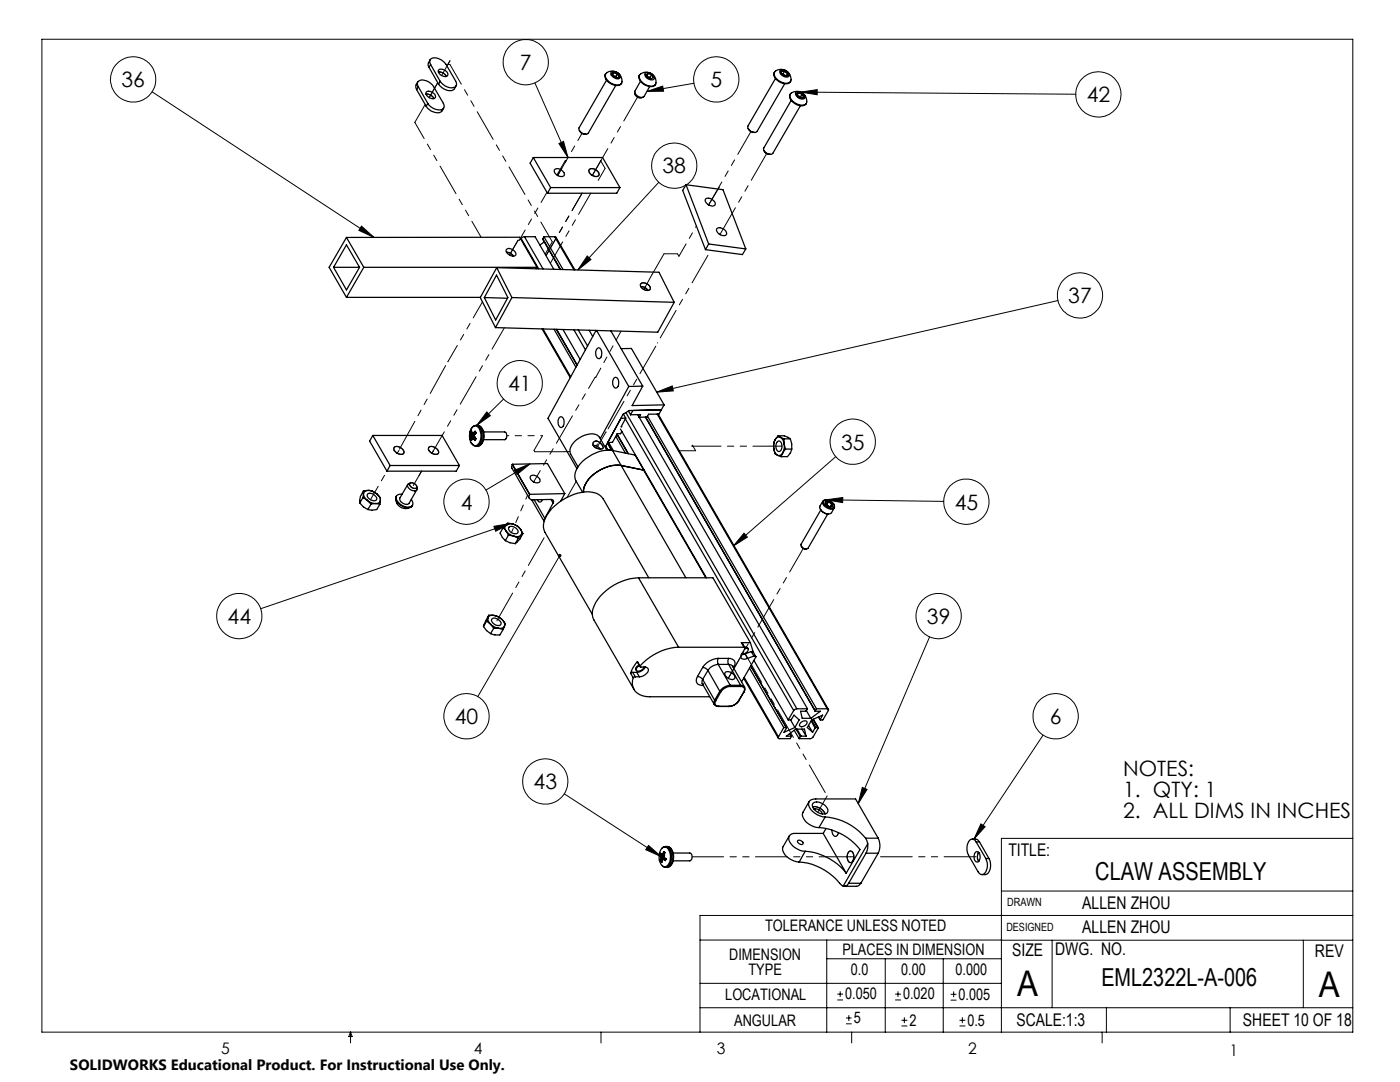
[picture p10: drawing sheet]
<svg xmlns="http://www.w3.org/2000/svg" width="279mm" height="216mm" viewBox="0 0 279 216" stroke-linecap="round" stroke-linejoin="round" font-family="sans-serif">
<g fill="none" stroke="#000" stroke-width=".2">
<path d="M8.4 7.8h261.6v198.2h-261.6zM30.3 18.3l44.3 29.1M106.8 16.5l6.5 14.9M129.1 18.2l3.2-1 .1 1zM138.5 16.6l-9.4 1.6M159.8 18.4l3.3-.5v1zM159.8 18.4l54.9 .4M111.5 28.6l1-.4 .8 3.2zM131.5 36.4l-16.2 17.5M72.1 45.1l2.5 2.3-3-1.4zM117.2 51.1l.7 .7-2.6 2.1zM211.1 60l-80 18.2"/>
<path d="M100.5 79.6l-5.4 5.3M131.1 78.2l3.1-1.2 .2 1zM97.2 82.2l.7 .7-2.8 2zM102.7 93.8l3.1-1.2-2.6 2.1zM105.8 92.6l-8.8 5.2M164.9 99.7l3.3-.4v1zM164.9 99.7l23.4 .3M166.8 91.1l-20.5 17.9M98.6 105l3.2-.5-2.9 1.5zM101.8 104.5l-49.8 17M111.7 110.8l-16.3 28.2M148.5 106.4l.7 .8-2.9 1.8z"/>
<path d="M185.5 127.1l-14.2 33.3M112.6 158.4l19.3 12.5M172.1 157.1l.9 .4-1.7 2.9zM208.2 146.7l-13.8 20.7M129.4 168.7l2.5 2.2-3-1.4zM195.8 164.4l.8 .6-2.2 2.4zM199.8 177.8h70.2M270 167.3h-70.2v38.7M139.7 187.6h60.2M139.7 196.2h60.1M165 187.6v18.4M165 191.3h34.8"/>
<path d="M167.1 199.5h1.1M167.1 198.4h1.1M167.7 197.8v1.1M176.7 191.3v14.7M178.6 199.5h1.2M178.6 198.4h1.2M179.2 197.8v1.1M188.2 191.3v14.7M189.7 199.6h1.2M189.7 198.4h1.2M190.3 197.8v1.2M199.8 187.6h70.2"/>
<path d="M210 187.6v13.5M260.1 187.6v13.5M270 182.7h-130.3v23.3M70 206v2.1M70 206l.3 .8h-.7zM119.9 206v2.1M139.7 201.1h130.3M168.8 204.3h1.2M168.8 203.1h1.2M169.4 202.6v1.1M170 206v2.1M179.9 204.7h1.2"/>
<path d="M179.9 203.6h1.2M180.5 203v1.2M191.5 204.7h1.2M191.5 203.6h1.2M192.1 203v1.2M220 206v2.1M220.8 201.1v4.9M245.5 201.1v4.9"/>
<circle cx="26.6" cy="15.8" r="4.5"/>
<circle cx="104.9" cy="12.4" r="4.5"/>
<circle cx="142.9" cy="15.8" r="4.5"/>
<circle cx="219.2" cy="18.8" r="4.5"/>
<circle cx="134.6" cy="33.1" r="4.5"/>
<circle cx="215.5" cy="59" r="4.5"/>
<circle cx="103.7" cy="76.5" r="4.5"/>
<circle cx="170.2" cy="88.1" r="4.5"/>
<circle cx="93.1" cy="100.1" r="4.5"/>
<circle cx="192.9" cy="100.1" r="4.5"/>
<circle cx="47.8" cy="122.9" r="4.5"/>
<circle cx="187.3" cy="122.9" r="4.5"/>
<circle cx="93.1" cy="142.9" r="4.5"/>
<circle cx="108.8" cy="155.9" r="4.5"/>
<circle cx="210.7" cy="142.9" r="4.5"/>
</g>
<path d="M129.4 168.7l2.5 2.2-3-1.4zM98.6 105l3.2-.5-2.9 1.5zM97.2 82.2l.7 .7-2.8 2zM102.7 93.8l3.1-1.2-2.6 2.1zM72.1 45.1l2.5 2.3-3-1.4zM148.5 106.4l.7 .8-2.9 1.8zM111.5 28.6l1-.4 .8 3.2zM117.2 51.1l.7 .7-2.6 2.1zM129.1 18.2l3.2-1 .1 1zM111.5 110.6a.34 .34 0 0 0 0 .5 .34 .34 0 0 0 .5 0 .34 .34 0 0 0-.1-.5l-.2 .2 .2-.2zM131.1 78.2l3.1-1.2 .2 1zM159.8 18.4l3.3-.5v1zM164.9 99.7l3.3-.4v1zM172.1 157.1l.9 .4-1.7 2.9zM195.8 164.4l.8 .6-2.2 2.4z" fill="#000"/>
<g fill="none" stroke="#000" stroke-width=".25">
<path d="M83.1 17.9l2 3.3M83.4 16.4a1.21 1.21 0 0 0-.3 1.5M83.5 17.3a.88 .88 0 0 1 0-1.2 .88 .88 0 0 1 1.2-.1 2.76 2.76 0 0 1 1.8 1.3l2 3.3a.9 .9 0 0 1-.1 1.1 .9 .9 0 0 1-1.1 .2l-.5-.1a2.72 2.72 0 0 1-1.4-1.2M83.5 17.3l1.9 3.3M83.5 17.3l-.4 .6M85 18.8a1.49 1.49 0 0 1 1.6 .9M85.1 18.4a1.24 1.24 0 0 1 1.8 1.1 1.2 1.2 0 0 1-1.8-1.1zM85.6 13.4l1.9 3.4M85.8 11.9a1.21 1.21 0 0 0-.2 1.5M85.9 12.9a.81 .81 0 0 1-.1-1 .81 .81 0 0 1 .9-.4l1.3 .4 .8 .6 2.1 3.7a.83 .83 0 0 1 .1 .9 .83 .83 0 0 1-.8 .4 2.97 2.97 0 0 1-2.4-1.3M85.9 12.9l1.9 3.3M85.9 12.9l-.3 .5"/>
<path d="M87.5 14.4h.5a1.37 1.37 0 0 1 1 .9M87.5 16.8a2.58 2.58 0 0 0 3 1.1l.5-.8M87.5 14a1.34 1.34 0 0 1 1.9 .9 .92 .92 0 0 1-1.5 0 .77 .77 0 0 1-.4-.9zM87.8 16.2l-.3 .6M120.9 14.7a1.71 1.71 0 0 0 1.4 2.2 1.25 1.25 0 0 0 1.8-.3M121 16l-5.4 9.5a1.21 1.21 0 0 0 1.3 1.3M121.1 14.5a1.96 1.96 0 0 1 2.2 0 1.96 1.96 0 0 1 .8 2.1 2.01 2.01 0 0 1-2.9-.6 .93 .93 0 0 1-.1-1.5zM122.1 14.3a1.33 1.33 0 0 1 1.7 1.2 1.03 1.03 0 0 1-1.6-.3l-.3-.5zM122.2 14.7a1.08 1.08 0 0 0 1 .8M122.2 14.7l.1 .4M122.6 14.4l.6 .3M122.6 14.4l-.3 .1-.1 .2"/>
<path d="M122.6 14.4l-.4 .3M122.6 14.4l-.4 .6 .7 .3M122.9 17.1l-5.5 9.5-.5 .2M122.9 15.3l.1 .2M123.2 14.7l.3 .5M123.2 14.7l-.3 .6M123.5 15.2l-.1 .3h-.2M123.5 15.2l-.3 .3M126.7 18.4a1.09 1.09 0 0 0 1.6 1M127.6 15a1.71 1.71 0 0 0 1.5 2.1 1.26 1.26 0 0 0 1.7-.3M127.8 16.2l-1.1 2a1.22 1.22 0 0 0 1.9 1l1-1.9M127.8 14.7a1.94 1.94 0 0 1 2.3 0 1.94 1.94 0 0 1 .7 2.1 2.18 2.18 0 0 1-3.1-.9 .83 .83 0 0 1 .1-1.2z"/>
<path d="M128.8 14.6a1.22 1.22 0 0 1 1.7 1.2 1.33 1.33 0 0 1-1.8-1zM129.1 15.2l.6 .3M129.3 14.7l-.4 .2 .4 .6 .7 .2 .4-.2-.4-.6M129.3 14.7l.7 .2M129.3 14.7l-.3 .4M129.7 15.5l.2 .2M130 14.9l-.3 .6M154.6 14.4a1.21 1.21 0 0 0 .6 1.7l.8 .4a1.28 1.28 0 0 0 1.8-.3M154.8 15.7l-5.5 9.5v.5M154.8 14.1a1.97 1.97 0 0 1 2.2 .1 1.97 1.97 0 0 1 .8 2 1.81 1.81 0 0 1-2.5-.2 1.15 1.15 0 0 1-.5-1.9zM155.7 14.1a1.22 1.22 0 0 1 1.7 1.1 1.22 1.22 0 0 1-1.7-1.1zM155.9 14.6a1.08 1.08 0 0 0 1.3 .5"/>
<path d="M156 14.2h.6M156 14.2l-.1 .2v.2M156 14.2l-.1 .4M156 14.7h.3M156.3 14.7l.5 .5M156.6 14.2l.6 .4M156.6 16.7l-5.5 9.5a1.17 1.17 0 0 1-1.8-.5M156.6 14.2l-.3 .5M157.2 15.1l-.4 .1M157.2 14.6v.5M157.2 14.6l-.3 .6M157.7 18.8v.1a1.62 1.62 0 0 0 1 1.8l.4 .3a1.32 1.32 0 0 0 1.8-.4"/>
<path d="M157.9 18.6a1.97 1.97 0 0 1 2.2 0 1.97 1.97 0 0 1 .8 2 2.2 2.2 0 0 1-3.1-.9 .8 .8 0 0 1 .1-1.1zM158.9 18.4a1.35 1.35 0 0 1 1.8 1.1 1.18 1.18 0 0 1-1.3 .1 1.18 1.18 0 0 1-.6-1.1zM159 18.7a.98 .98 0 0 0 1 .9M159 18.7l.1 .4M159.1 19l.7 .3M159.4 18.5l.7 .3M159.4 18.5l-.4 .2M159.4 18.5l-.3 .5M159.8 19.3l.1 .2M160.1 18.8l.3 .5M160.1 18.8l-.3 .5M160.4 19.3l-.1 .2-.3 .1"/>
<path d="M160.4 19.3l-.4 .3M85.1 21.2a2.58 2.58 0 0 0 2.9 1.1l.5-.7M85.4 20.6l-.3 .6M106.4 31.4l-.6 1.2 3.5 6M106.4 31.4l3.5 6M106.4 31.4h13.9l3.4 6M109.9 37.4l-.6 1.2M109.9 37.4h13.8M110.7 33.9a1.33 1.33 0 0 1 1.9 1 1.24 1.24 0 0 1-1.3 .1 1.24 1.24 0 0 1-.6-1.1zM111.2 35l.2 .1M115.6 26l.5 .6 .8 .2M117.6 33.9a1.33 1.33 0 0 1 2 1 1.24 1.24 0 0 1-1.4 .1 1.24 1.24 0 0 1-.6-1.1z"/>
<path d="M118.1 35h.2M123.7 37.4l-.6 1.2h-13.8M136.9 36.9l7.4 1 4.5 11.8M136.9 36.9l4.5 11.8M136.9 36.9l-.7 1.1 4.6 11.8M140.9 39.6a1.51 1.51 0 0 1 1.9 1.1 .94 .94 0 0 1-1.6 0 .76 .76 0 0 1-.3-1.1zM149.3 25.7l.6 .6 .7 .1M152.5 30.1l.5 .6 .8 .1M157.9 20l-5.5 9.5a1.2 1.2 0 0 0 1.8 1.1l5.5-9.5M66.6 53.3h5.2M66.6 53.3l2.5 4.6 2.7-4.6M66.6 53.3l2.5-4.4 2.7 4.4"/>
<path d="M69.1 47.4l34.6-.1 3.5 6M69.1 47.4l3.5 5.9M69.1 47.4l-3.4 5.9 3.4 6M69.1 59.3h26.8M72.6 53.3h34.6M72.6 53.3l-3.5 6M96.7 59.4l4.6 .1M99.1 54.9l2.3 4.5-2.5 4.5-2.2-4.5zM99.1 53.4l32.4 .9 3 6M99.1 53.4l3.1 6M99.1 53.4l-3.3 6 3.1 6M101.1 50.3l.9 .3 .4 .5"/>
<path d="M101.1 49.7a1.29 1.29 0 0 1 1.8 1.2 1.17 1.17 0 0 1-1.8-.5l-.1-.2zM102.2 59.4l32.3 .9M102.2 59.4l-3.3 6M104 47.6l-.1 .1M104 47.6l3.5 6M104.7 47.2l-.7 .4M104.7 47.2h2.1l3.7 6.5M104.7 47.2l3.7 6.5M107.2 53.3l-.2 .3M108.3 47.7l3.5 6.1M108.3 47.7l3.6 6.1M108.5 47.2h2.2"/>
<path d="M108.5 47.2l3.9 6.6M108.5 47.2l-.2 .5M108.6 48.3l-.8 .6M110.7 47.2l.2 .1 3.8 6.5M110.7 47.2l3.8 6.6M127.8 56.7a1.3 1.3 0 0 1 2 .9 1.2 1.2 0 0 1-1.3 .2 1.2 1.2 0 0 1-.7-1.1zM127.9 57.2h.2a1.58 1.58 0 0 1 1.2 .8M141.3 40.9h.2M141.4 48.7l-.6 1.1M141.4 48.7l7.4 1M143.2 45.5a1.44 1.44 0 0 1 1.8 1.2 .99 .99 0 0 1-1.5 0 .78 .78 0 0 1-.3-1.2zM143.6 46.7l.2 .1"/>
<path d="M148.8 49.7l-.6 1.1-7.4-1M108.2 65.7l5.6 9.7M108.4 65.7l5.5 9.5M110.6 65.7l4.3 7.6M111 65.7l4.1 7.1M111.1 65.7l4.1 7.1M112.4 65.8l3.4 5.9M114.5 65.8l2.3 4M115.4 65.8l1.9 3.2M117.6 65.9l.7 1.2M118.9 65.9v.1M119 65.9l-9.6 17.6 5.7 10"/>
<path d="M119.1 65.9l6.4 11.2M119.1 69.6l.2-.1a.83 .83 0 0 1 .8 1.1 .75 .75 0 0 1-.7 .9 1.41 1.41 0 0 1-.3-1.9zM121.9 66l6.4 11M122.5 75.5a.43 .43 0 0 1 .8 0 1.19 1.19 0 0 1-.5 1.9 1.44 1.44 0 0 1-.3-1.9zM124 69.6l2-.1 6.5 11.3M125.5 77.1l-5.7 10.4M128.3 77l-2.8 .1M128.3 77l-2.1 3.9 6.3-.1M134.5 60.3l-3.2 6-32.4-.9M72.4 99.3l.9 .5M72.4 99.3l-.6 1.1M72.5 98.5a1.71 1.71 0 0 0 .8 1.3"/>
<path d="M72.5 98.5l-.1 .8M72.5 98a3.4 3.4 0 0 0-.7 2.4M72.5 98v.5M73.3 99.8l1.1 .6 .6 .1M73.3 99.8l.7 .8M73.3 98.6a1.33 1.33 0 0 1 1.9 1 .9 .9 0 0 1-1.5 0 .75 .75 0 0 1-.4-1zM73.5 97.9a.82 .82 0 0 0-1 .6M73.5 97.9l.8 .1 .9 .5M73.5 97.9l-1 .1M74.4 86.9l3.5 6M74.4 86.9h13.8l3.5 6M74.4 86.9l-.6 1.1 3.4 6"/>
<path d="M75.2 98.5a1.66 1.66 0 0 1 .7 1.3M75.2 98.5l.7 .8v.5M75.9 99.8a.82 .82 0 0 1-.9 .7M75.9 99.8l-.1 .8M77.9 92.9h13.8M77.9 92.9l-.7 1.1M78.7 89.2a1.36 1.36 0 0 1 1.9 1.3 1.32 1.32 0 0 1-2-1.1zM79 99.3a1.97 1.97 0 0 0 1 1.9 1.97 1.97 0 0 0 2.1-.1M79.1 99a1.26 1.26 0 0 0 .6 1.6l.5 .3a1.54 1.54 0 0 0 2.1-.1M79.2 90.4l.2 .1M80.3 98.6a.9 .9 0 0 0-1.2 .4 .9 .9 0 0 0 .4 1.2 2.01 2.01 0 0 0 2.8 .6 1.19 1.19 0 0 0-.2-1.1M81.4 96.7l-1.6 2.7a1.24 1.24 0 0 0 1.8 1l1.6-2.7"/>
<path d="M81.7 96.5a.94 .94 0 0 1 1.4 .8 .95 .95 0 0 1-1.4-.8zM81.9 96.4l-.5 .2a1.22 1.22 0 0 0 1.8 1.2v-.7M85.6 89.2a1.36 1.36 0 0 1 1.9 1.3 1.32 1.32 0 0 1-2-1.1zM86.1 90.4l.2 .1M91.7 92.9l-.6 1.1h-13.9M93.9 86.3l.2-.3 .1 .4M93.9 86.3l.1 .4M93.9 86.3l.3 .1M94 88.3l.7 .7h.3M94 86.7h.1M94 86.7l.1 .2M94 87.2l-.1 .4"/>
<path d="M94 87.2h.1M94 87.2h.7M94.1 86.9v.1M94.1 87l-.1 .2M94.1 87h.5M94.1 86.9h.5M94.2 85.3a.87 .87 0 0 1 .9-.3 .87 .87 0 0 1 .6 .8 2.51 2.51 0 0 1-.6 3.1 1.53 1.53 0 0 1-1.4-1.8 2.79 2.79 0 0 1 .5-1.8zM94.2 87.5l-.1 .4-.2-.3M94.2 86.4l.1 .1M94.2 86.4h.1M94.3 87.5l-.4 .1M94.3 87.5h-.1"/>
<path d="M94.3 87.5h.1M94.3 87.5l.2 .1M94.3 86.5h.1M94.3 86.5h.6M94.5 87.6h.1M94.5 86.4v-.1a.25 .25 0 0 1 .5-.1 .24 .24 0 0 1-.2 .4l-.2 .4M94.5 86.4l-.1 .1M94.5 86.4h.1M94.5 86.4h.5h-.5M94.6 87l.1 .2M94.7 87.2a.37 .37 0 0 1 .3 .3 .37 .37 0 0 1-.2 .4l-.3-.3M94.7 87.2h.1"/>
<path d="M94.8 86.7h-.8M94.8 87.4l-.5 .1M94.9 87.5l-.4 .1M95 84.9a1.47 1.47 0 0 0-1.2 1.5M95 84.9a1.42 1.42 0 0 1 1.2 1.5 2.09 2.09 0 0 1-1.2 2.6M95 84.9h.3M95 89h.3M95.3 84.9a1.87 1.87 0 0 1 1.3 2.2v.5a1.55 1.55 0 0 1-1.3 1.4M95.3 84.9a1.42 1.42 0 0 1 1.1 1.5 2.09 2.09 0 0 1-1.1 2.6M96.5 86.2h4.2a.92 .92 0 0 1 0 1.5h-4.2M102.2 92.7l-.1 .4 .1 .3 3.4 6M102.2 92.7l3.5 6"/>
<path d="M102.3 92.6l-.1 .1M102.3 92.6l3.4 6M102.3 92.6l7-.1 3.4 6M105.7 98.7a.66 .66 0 0 0 0 .7 .66 .66 0 0 0 .7 .3h3.5a.45 .45 0 0 1 .5 .1 .45 .45 0 0 1 0 .6M105.7 98.6v.1M106 94.9a1.36 1.36 0 0 1 1.8 1.1 1.17 1.17 0 0 1-1.3 .2 1.17 1.17 0 0 1-.6-1.2zM106.1 99.7l2.5 4.3M106.4 96.1l.2 .1M106.6 99.7l2.1 3.7M108.2 99.7a.47 .47 0 0 1-.3 .4 .47 .47 0 0 1-.5-.1l-.2-.3M110 99.7l.4 .7M111.6 83.3a.43 .43 0 0 1 .8 .1 1.19 1.19 0 0 1-.5 1.9 1.44 1.44 0 0 1-.3-2z"/>
<path d="M112.7 98.5l-7 .1M112.7 98.5l-.8 1.5M116.3 98.2l-1.4-2.2a3.4 3.4 0 0 1 1.4-4 7.8 7.8 0 0 1 5.9-2.1l4.6 .9 14.1 24.5M118.4 88.9h.1a1.53 1.53 0 0 1 1.3 .7M118.4 88.2a1.13 1.13 0 0 1 1.7 .6 .48 .48 0 0 1 .3 .6 .48 .48 0 0 1-.7 .2h-.1a1.03 1.03 0 0 1-1.2-1.4zM121.1 89.8l-1.5-2.6a2.34 2.34 0 0 0-2.9-.4 4.2 4.2 0 0 0-3 3.1l.2 .7 1.5 2.6M121.2 88.4l.8 1.4 .1-.1M121.3 88.3l15.6 27M121.5 88.3l.9 1.6M122.9 87.1l1.9 3.3M123.1 86.7l2.2 3.8M123.2 86.6l2.2 3.9"/>
<path d="M123.8 85.6l17.2 29.7M124.1 86.1l-.2 .4h-.7l-1 1.8h-.9M124.4 82.6l.5 .8M124.8 83.6l33.6 58.2M124.9 83.4l-1 .1-2.6 4.8M124.9 83.4l-.9 1.8h.1M124.9 82.3l34.1 59.1M125.4 82l.4 .8M125.8 82.8l2-.1-.2 .6M127.2 82.7l.4 .6M127.6 83.3l33.5 58.1M128.4 93.8l-4.4-.9a7.5 7.5 0 0 0-7.4 4.3l-.1 1"/>
<path d="M128.8 83.2l33.9 58.7M128.9 83.2l33.8 58.7M129.2 83l33.7 58.4M131.2 82.6l33.9 58.8M131.3 82.6l34 58.9M132 81.8l-6.4 .1-1.2 .8-3.5 6.4 .4 .7h.8M132 81.8l-5.7 .1-.5 .9M132 81.8l-.5 .8-2.1 .1-.2 .5-1.6 .1M132.5 80.8l-.5 1M154.4 89.5a1.85 1.85 0 0 0 .8 1.3M154.4 89.5l.3 1.1 .5 .2M154.7 87.7a2.72 2.72 0 0 0-.3 1.8"/>
<path d="M154.7 87.7a2.51 2.51 0 0 0-.3 1.8M155.2 90.8l.7 .3M155.2 88.1l.2-.1a1.22 1.22 0 0 1 .1 2.1 1.26 1.26 0 0 1-.3-2zM155.3 87a3.3 3.3 0 0 1 2.4 .6M155.3 87l-.6 .7M155.3 87l.5 .3M155.8 87.3a1.68 1.68 0 0 1 .7 1.3M155.8 87.3a.77 .77 0 0 0-1.1 .4M155.8 87.3l.7 .3M156.2 90.4a.85 .85 0 0 1-1 .4M156.2 90.4l-.3 .7M156.5 87.6v1"/>
<path d="M156.5 87.6h1.2M156.5 88.6l.3 1M156.5 88.6v.9l-.3 .9M156.8 89.6l-.6 .8M156.8 89.6h1.2M157.7 87.6l.3 1v1M158 89.6l-.3 .8-.6 .7h-1.2M164.6 99.8a1.51 1.51 0 0 1 1.9 1.2 .97 .97 0 0 1-1.6 0 .79 .79 0 0 1-.3-1.2zM165 99.7a.7 .7 0 0 0-.9 .6 .7 .7 0 0 0 .6 .8l.3 .2a.96 .96 0 0 0 1.5-.1l-.1-.7M71.8 100.4l.7 .7 .9 .6M74 100.6l-.6 1.1M75 100.5l-1 .1"/>
<path d="M75 100.5l.8 .1M75.8 100.6l-.6 1.1-1 .1-.8-.1M100.4 105.3l-.6 1.1 .5 .8 .6 .7M100.4 105.3l.6 .6M100.9 107.9l.9 .4 1 .2M100.9 104.7a.96 .96 0 0 0 .1 1.2M100.9 104.7l-.5 .6M101 105.9l.5 .9M101 105.9a2.52 2.52 0 0 0 1.5 1.1M101.5 106.8l1 .2M101.5 106.8l-.6 1.1M101.6 105.2a1.33 1.33 0 0 1 1.8 1 1.07 1.07 0 0 1-1.8-.3l-.1-.3z"/>
<path d="M102.4 104.6l.6 .2 .9 .8M102.4 104.6a1.36 1.36 0 0 0-1.5 .1M102.4 104.6l-1.1-.2-.4 .3M102.4 104.6l.9 .4 .6 .6M102.5 107l.9 .4M103.4 107.4l-.6 1.1M103.9 105.6a.96 .96 0 0 1 .1 1.2M103.9 105.6l.5 .9M104 106.8a1.48 1.48 0 0 1-1.5 .2M104 106.8l-.6 .6M104.4 106.5l-.6 1.1-1 .9M104.4 106.5l-.4 .3"/>
<path d="M108.7 103.4l-.1 .6M110.4 100.4l-1.7 3M127.4 115.3a10.3 10.3 0 0 0-9.1 6.2 2.88 2.88 0 0 0 .2 2.2l8 13.9M127.4 115.3l8 13.9M127.4 115.3h14.9l7.5 12.9M129.5 115.3l-9.1-15.8a3.8 3.8 0 0 0-4.3-1.3 10 10 0 0 0-7.5 5.8 2.7 2.7 0 0 0 .2 2.2l9.4 16.4M159.9 109l.2 .3 .8 .3M163.7 101.6a2.15 2.15 0 0 0 1.6 1M163.8 101.8l-3.9 6.8a.9 .9 0 0 0 1.4 .8l3.9-6.8M164.2 100l-.5 1a1.53 1.53 0 0 0 2.2 1.3l.6-1M164.8 100.1a.85 .85 0 0 0 .4 .8 .85 .85 0 0 0 .9 .1M164.8 100.1v.5"/>
<path d="M165 100.8h.1M165 100.8l.3 .2M165.4 100l.6 .5M165.4 100l-.6 .1M165.4 100l-.4 .8M166 100.5l.1 .5M166 100.5l-.3 .6 .4-.1M96.5 125l.6 .8 .8 .6M97.1 123.9l.8 .6M97.1 123.9l-.6 1.1M97.4 123.3a1.32 1.32 0 0 0 .5 1.2M97.4 123.3l-.3 .6"/>
<path d="M97.5 122.8l-1 2.2M97.5 122.8l-.1 .5M97.5 122.8h1.1M97.9 124.5l.8 .6 .8 .3M97.9 124.5l.6 .9M98.2 123.4a1.33 1.33 0 0 1 1.8 1.2 1.19 1.19 0 0 1-1.9-1zM98.5 125.4h1M98.5 125.4l-.6 1M98.6 122.8a.93 .93 0 0 0-1.2 .5M98.6 122.8l1 .4 .6 .4M98.6 122.8l.8 .2 .8 .6M99.5 125.4l.9 .2"/>
<path d="M100.2 123.6a1.41 1.41 0 0 1 .5 1.3M100.2 123.6l.7 .9-.2 .4M100.4 125.6l-.6 1.1h-1l-.9-.3M100.7 124.9a1.04 1.04 0 0 1-1.2 .5M100.7 124.9l-.3 .7M125.8 134.3l.6 .9M126.3 134.2l-.5 .1M126.3 134.2h.8M126.3 134.2l.5 .8M126.4 135.2a2.78 2.78 0 0 0 2.6 3.8h12.6M126.8 135l-.4 .2M126.8 135h.8"/>
<path d="M127.1 134.2l.5 .8M127.2 132l-1 1.5-.4 .8M127.2 132l.5 1M127.2 132l.5 .9M127.5 132.7l-.1 .1a.68 .68 0 0 0-.4 1M127.6 132.8l-.1 .1a.6 .6 0 0 0-.4 1h.6a1.05 1.05 0 0 0 .8-.8M127.7 132.9l.1 .2h.9a.66 .66 0 0 1 .7 .5 .66 .66 0 0 1-.4 .8 1.99 1.99 0 0 1-1.4 .6M128.8 133.1v.1a2.1 2.1 0 0 1-1.7 1M135.4 129.2a11.3 11.3 0 0 0-7.7 3.7M135.4 129.2h13.1M139.2 135a1.09 1.09 0 0 0-.1 1.2 1.09 1.09 0 0 0 1.1 .6M139.2 135l.6 .1 .4 .5"/>
<path d="M140.2 136.4h.1M140.2 136.4l2.4 4.2M140.2 133.2l.6 .1 .5 .5M140.2 135.6l-.1 .4 .1 .4M140.2 133.2l-1 1.8M140.2 136.8h.1M140.2 135.6l2.4 4.1M140.3 136.7l-.1 .1M141.3 133.8l2.4 4.1M141.3 133.8l-1.1 1.8M142.6 139.7l.2 .1M142.6 139.7l-.1 .5 .1 .4"/>
<path d="M142.8 139.8a.67 .67 0 0 0 0 .8 .67 .67 0 0 0 .7 .3l-.1 .1M143.3 131.4a4 4 0 0 0-3.1 1.8M143.3 132.6a2.61 2.61 0 0 0-2 1.2M143.3 131.4l-.1 .6 .1 .6M143.3 131.4h2.1M143.3 132.6l2.4 4.1M143.3 132.6h2.1M143.7 137.9l.2 .1M143.7 137.9l-1.1 1.8M143.9 138l-1.1 1.8M144.8 134.1a1.51 1.51 0 0 1 1.9 1.1 .94 .94 0 0 1-1.6 0 .76 .76 0 0 1-.3-1.1zM145.4 131.4a1.11 1.11 0 0 1 1.2 .5 1.11 1.11 0 0 1-.1 1.3"/>
<path d="M145.4 131.4l-.1 .4 .1 .8M145.4 132.6l.5 .1 .3 .2M145.4 132.6l2.4 4.1M145.7 137a2.48 2.48 0 0 0-1.8 1M145.7 136.7a2.75 2.75 0 0 0-2 1.2M145.7 136.7v.3M145.7 137h2.1M145.7 136.7h2.1M146.2 132.9h.1M146.2 132.9l2.4 4.2M146.5 133.2l-.1 .1M146.5 133.2h-.2"/>
<path d="M147.4 139.8a2.38 2.38 0 0 1-1.9 1.1M147.5 139.8a2.57 2.57 0 0 1-2 1.2v-.1M147.5 139.8h-.1M147.8 137a.65 .65 0 0 1 .7 .3 .65 .65 0 0 1-.1 .7M147.8 136.7v.3M147.8 136.7l.5 .1 .3 .3M148 130.6a.63 .63 0 0 0 0 .9 .63 .63 0 0 0 .9 0l.3-.1M148 128.2l.2 .1 .5 .9M148 128.2h1.8M148 128.2l.5 1M148.4 135.3l6.9 12M148.4 138l-1 1.8"/>
<path d="M148.5 129.2h.2v.2l-.7 1.2M148.5 138h-.1M148.5 138l-1 1.8M148.5 135.1l6.9 11.9M148.6 137.1l.1 .4-.2 .5M148.6 129.2a.53 .53 0 0 1 .7 .3M148.7 130.5l-.7 .1M148.7 129.3h.5l.1 .2a1 1 0 0 1-1.2 1M148.7 130.5l.5 .9M149.6 133.3l6.8 11.9M149.8 128.2l.5 1.9M149.8 132.9l7.2 12.3"/>
<path d="M149.9 130l.4 .1 .5 .9M149.9 130l-1.2 .5M149.9 130l.6 .9M150.5 130.9h.2l.1 .2-2.8 5M150.5 130.9l-1.3 .5M150.5 131.8l6.8 11.9M142.6 140.6l.2 .2 .6 .2M145.5 140.9l-2.1 .1M156.4 145.2h.6l-.5 .9 2.1-.9M156.4 145.2l-1 1.8M157.3 143.7l.6-.1 .6-.9 1 1-.9 1.5M157.6 146.4l.3 .5"/>
<path d="M157.8 143.7l.8 1.5M157.9 146.9l-.2 .5h-2.1a.21 .21 0 0 1-.3-.1 .21 .21 0 0 1 .1-.3M157.9 146.9h-1l1.9-1.4h1.7l.4 1.4M158.4 141.8l-1.1 1.9M158.5 145.7l1 1.7M158.9 145.5l.8 1.5M159 141.4l-.6 .4M159 141.4h2.1M159.1 145.5l.8 1.4M159.7 147l-.2 .4M159.8 144.2l.3-.2a.62 .62 0 0 1 1 .2 1.04 1.04 0 0 1-1.5 .7l-.1-.3zM159.9 146.9l-.2 .1"/>
<path d="M159.9 146.9h1M160.1 145.5l.8 1.4M160.9 141.8l.9 1.5M161.1 141.4l-.3 .5h-1l.3 1.4h1.7M161.4 144.7l.8 1.4M161.5 159.9l-1.2 2.2a2.25 2.25 0 0 0 1.6 2.6l1.5 .4M161.9 143.9l.8 1.4M162 143.7l.8 1.5M162.3 143.5l.9 1.7M162.3 143.5l1 1.7M162.7 145.3l-.5 .8M162.7 141.9h1l-1.9 1.4"/>
<path d="M162.8 145.2l-.1 .1M162.8 145.2h.4M162.9 141.4h2.2M162.9 141.4l-.2 .5M163.2 145.2l.1 .1-1.1 1.8-.3 .3h-2.4M163.7 143.5l-.4-.4 .4 .5M163.7 143.5l.5-.8-2.2 1-.9 1.5 1.1 .9M165.1 141.4l.2 .3-1 1.9-.6 .1v-.2M131.7 170.6l.1 .3M131.7 170.6l.8 .1M131.8 170.9h.1M131.8 170.9l.1 .2"/>
<path d="M131.9 171.1h.1M131.9 171.1v.2M131.9 171.4v.4M131.9 171.3l1 .1h-.6M131.9 171.3v.1M131.9 171.4h.9M132 170.5h.1M132 170.5l-.2-.2-.1 .3M132.1 169.3a.8 .8 0 0 1 1.4 .3 2.78 2.78 0 0 1-.4 3.2 1.06 1.06 0 0 1-1.5-1v-1.3zM132.1 170.5h.1M132.1 170.5l.4 .1M132.1 171.8h-.2"/>
<path d="M132.1 170.5h.4M132.2 170.4l.1-.2a.22 .22 0 0 1 .4-.2 .21 .21 0 0 1-.1 .4l-.1 .2M132.2 170.4h.1M132.2 170.4l-.1 .1M132.2 170.4h.4M132.3 171.4l-.2 .6-.2-.2M132.3 171.4l.1 .1M132.4 171.5h.1M132.4 170.9l.2 .2M132.4 170.9h.1M132.4 170.9h-.6M132.5 170.6l-.1 .3"/>
<path d="M132.5 170.6h.1M132.6 171.1a.33 .33 0 0 1 .3 .2 .33 .33 0 0 1-.2 .4l-.3-.2M132.6 171.1h-.7M132.8 168.9l-.7 .4M132.8 168.9h.3a1.91 1.91 0 0 1 1.2 2.4 1.63 1.63 0 0 1-1.2 1.8M132.9 168.9a1.91 1.91 0 0 1 1.1 2.4 1.48 1.48 0 0 1-1.4 1.7l-.3-.1M132.9 173.1h.2M132.9 171.4l-.5 .1M133.1 168.9a1.5 1.5 0 0 1 1.3 1.6 2.05 2.05 0 0 1-1.2 2.6h-.1M134.3 170.2h3.4a.86 .86 0 0 1 .4 .8 .86 .86 0 0 1-.4 .8h-3.4M157.5 166.8l-1.2 2.1a2.32 2.32 0 0 0 1.6 2.7l1.6 .4M159.3 167.7l.6 .1 .4 .4a.63 .63 0 0 1-.7 .2 .63 .63 0 0 1-.4-.6z"/>
<path d="M159.5 172a11.8 11.8 0 0 1 8.5 4.6l.3 .2M160.7 169.9a11.5 11.5 0 0 1 8.2 4.3M160.7 169.9l-1.2 2.1M162.2 161a2.53 2.53 0 0 1 2.5 1.4M162.3 160.2a2.16 2.16 0 0 1 2.9 1.7 1.25 1.25 0 0 1-1.9 .3 1.7 1.7 0 0 1-1.1-1.8zM162.4 161.4a1.51 1.51 0 0 1 1.7 1M163.4 165.1a11.5 11.5 0 0 1 8.2 4.4l-2.7 4.7M164.3 166.3h-5.4a1.16 1.16 0 0 0-1.4 .6 1.16 1.16 0 0 0 .4 1.5 4 4 0 0 0 2.8 1.5M164.3 166.3l4.6 7.9M164.7 163a3.6 3.6 0 0 1-3.3-2.6 1.12 1.12 0 0 1 1.4-1h7.9l4.6 7.9M164.7 163a11.4 11.4 0 0 1 8.1 4.3M164.7 163l-1.3 2.1"/>
<path d="M164.9 165.3l-.6 1M166 165.6v.2a1.05 1.05 0 0 0 .8 1.1l.4-.4 .1-.4M169.3 170a.66 .66 0 0 1 .8 0 .66 .66 0 0 1 .3 .7v.4a.85 .85 0 0 1-.8 1 1.57 1.57 0 0 1-.3-2.1zM169.4 176.2a.99 .99 0 0 1-1.1 .6M169.4 176.2h2.4M171.8 176.2l-.6 .6h-2.7M172.8 167.3l.4 1.1M172.8 167.3h2.5M172.8 170.3h2.5M172.8 170.3l-3.4 5.9M173.2 168.4l-.1 1-.3 .9M173.2 168.4l-4.9 8.4"/>
<path d="M175.3 167.3a3.4 3.4 0 0 1 0 3M175.3 170.3l-3.5 5.9M194 167.4a1.19 1.19 0 0 1 1.5 .6M194.7 170a.54 .54 0 0 1 .8 .4l.1 .7a.75 .75 0 0 1-.8 .9 1.42 1.42 0 0 1-.1-2zM194.8 168a.79 .79 0 0 0-.8-.6 .79 .79 0 0 0-.7 .6 2.91 2.91 0 0 0 0 2.6l1.9 3.4a.88 .88 0 0 0 1 .5 .88 .88 0 0 0 .7-.9 2.76 2.76 0 0 0-.2-2.3M194.8 168l1.9 3.3M194.8 168h.7M195.3 170.1l-.2 .4a1.37 1.37 0 0 0 .2 1.4M195.5 168l1.9 3.3M196.7 171.3h.7M197.4 171.3a2.5 2.5 0 0 1-.5 3.1l-.9 .1"/>
</g>
<g fill="none" stroke="#000" stroke-width=".2" stroke-dasharray="6.3 1.3 1.3 1.3 1.3 1.3">
<path d="M85 18.8l.7 .1 .8 .6M85.7 19.5l1.6-3M86.5 19.5l.1 .2M87.3 16.5l-1.6 3M88.1 15.1l1.7-3M89.1 15.2l-.6-.6-1-.2M89.4 12.9h.4M89.8 12.1l-.4 .8M82.8 24.5h.1M84.9 20.8l-2.1 3.7M111.2 34.9l.2 .1M111.3 35l1.7-3"/>
<path d="M112.8 32l-1.6 2.9M113 32h-.2M118.1 33.6l.7 .2a.88 .88 0 0 1 .6 1.3 1.46 1.46 0 0 1-1.9-1.1l.3-.3 .3-.1M118.2 35l1.7-3M118.5 34.4l-.3 .6M119.9 32l.9 1.6M119.9 32h.1M120.8 33.6l-1.4 2.4M101.1 50.3l.9 .3 .5 .5M101.7 50.9l1.7-3M102.5 51.1h.1M103.4 47.9l-1.7 3"/>
<path d="M103.6 47.9h-.2M110.2 48.2l-1.4 2.5M127.9 57.2l.9 .2 .5 .5M127.9 57.2l.5 .5a.86 .86 0 0 0 1.4-.2 1.39 1.39 0 0 0-1.9-.9l-.1 .4 .1 .2M128.8 57.2l-.3 .6M128.8 57.2h.1M128.8 57.2l1.3-2.4M129.3 57.9v.1M130.1 54.8l2.4-4.2M132.5 50.6h2.7M135.2 50.6l.3 .5M141.3 40.8l.2 .1"/>
<path d="M141.4 40.9l2.2-3.6M143.6 46.7l.2 .1M89.4 72.2h.1M118.9 75.3h-.1M118.9 75.3h.1M131.2 68.4h.1M79.2 89.1l.6 .1a.88 .88 0 0 1 .7 1.4 1.46 1.46 0 0 1-1.9-1.2l.3-.3h.3M79.2 90.4l.2 .1M79.3 90.4l.3-.5M82.8 97.5l.4-.2a.94 .94 0 0 0-1.4-.8 .97 .97 0 0 0 1 1M84.2 94l-1.7 2.9M84.2 94l-.6 .9"/>
<path d="M86.1 89.1l.6 .1a.88 .88 0 0 1 .7 1.4 1.46 1.46 0 0 1-1.9-1.2l.3-.3h.3M86.5 89.9l-.3 .5M106.4 96.1l.2 .1M106.6 89.9l.1 .2M106.7 90.1h5.9M108.3 86.9l-1.7 3M112.6 90.1h1.1M115 96l-1.8 3.2M119 88a1.61 1.61 0 0 1 1.4 1.4 1.49 1.49 0 0 1-2.1-.8l.3-.5 .4-.1M119.2 88.6l-.4 .7M120.9 86.2l-1.8 3.2M121 86.2h-.1"/>
<path d="M138.1 89l.1-.2M138.2 88.8l.6 1.1M138.8 89.9h-3.2M160.7 109.5l-.7-.3M148.4 130l-3.1 5.3M163.2 162.1l1.9-3.3M164.7 162.4a2.49 2.49 0 0 0-2.5-1.5M169.7 171h.7M170.2 171.8l-.4 .3a1.19 1.19 0 0 1-.6-1.8 .54 .54 0 0 1 .8-.4 1.64 1.64 0 0 1 .2 1.9M195.3 171.8l-.2-.9 .2-.8"/>
</g>
<path d="M135.5 51.1l3.5-6" fill="none" stroke="#000" stroke-width=".2" stroke-dasharray="6.3 1.3 1.3 1.3 1.3 1.3" stroke-dashoffset="3.5"/>
<path d="M73.9 99.7l3.3-5.7" fill="none" stroke="#000" stroke-width=".2" stroke-dasharray="6.3 1.3 1.3 1.3 1.3 1.3" stroke-dashoffset="3.3"/>
<path d="M156.1 89h-18" fill="none" stroke="#000" stroke-width=".2" stroke-dasharray="6.3 1.3 1.3 1.3 1.3 1.3" stroke-dashoffset=".5"/>
<path d="M109 106.6l-10.3 18M165.1 158.8l-16.7-28.8" fill="none" stroke="#000" stroke-width=".2" stroke-dasharray="6.3 1.3 1.3 1.3 1.3 1.3" stroke-dashoffset="-.8"/>
<path d="M117.9 38.5l-8 14" fill="none" stroke="#000" stroke-width=".2" stroke-dasharray="6.3 1.3 1.3 1.3 1.3 1.3" stroke-dashoffset="1.5"/>
<path d="M116.2 38.5l-7.2 12.5M109 51l7.2-12.5" fill="none" stroke="#000" stroke-width=".2" stroke-dasharray="6.3 1.3 1.3 1.3 1.3 1.3" stroke-dashoffset="2.3"/>
<path d="M82.8 24.5l13.2 22.8" fill="none" stroke="#000" stroke-width=".2" stroke-dasharray="6.3 1.3 1.3 1.3 1.3 1.3" stroke-dashoffset="2.7"/>
<path d="M89.8 12.9l20.4 35.3" fill="none" stroke="#000" stroke-width=".2" stroke-dasharray="6.3 1.3 1.3 1.3 1.3 1.3" stroke-dashoffset="1.8"/>
<path d="M89.4 72.2l6.9-12" fill="none" stroke="#000" stroke-width=".2" stroke-dasharray="6.3 1.3 1.3 1.3 1.3 1.3" stroke-dashoffset="2.6"/>
<path d="M79.3 90.4l10.1-18.2M174.8 171h20.8" fill="none" stroke="#000" stroke-width=".2" stroke-dasharray="6.3 1.3 1.3 1.3 1.3 1.3" stroke-dashoffset="-.9"/>
<path d="M109.2 38.4l-5.6 9.5" fill="none" stroke="#000" stroke-width=".2" stroke-dasharray="6.3 1.3 1.3 1.3 1.3 1.3" stroke-dashoffset="4"/>
<path d="M118.8 75.3l-12.3 20.8" fill="none" stroke="#000" stroke-width=".2" stroke-dasharray="6.3 1.3 1.3 1.3 1.3 1.3" stroke-dashoffset="3.8"/>
<path d="M123.9 66.1l-5 9.2" fill="none" stroke="#000" stroke-width=".2" stroke-dasharray="6.3 1.3 1.3 1.3 1.3 1.3" stroke-dashoffset="4.3"/>
<path d="M101.2 86.9h7.1" fill="none" stroke="#000" stroke-width=".2" stroke-dasharray="6.3 1.3 1.3 1.3 1.3 1.3" stroke-dashoffset="6"/>
<path d="M138.1 171h31.6" fill="none" stroke="#000" stroke-width=".2" stroke-dasharray="6.3 1.3 1.3 1.3 1.3 1.3" stroke-dashoffset=".1"/>
<path d="M105.3 98.8l-3.2 7.5" fill="none" stroke="#000" stroke-width=".2" stroke-dasharray="6.3 1.3 1.3 1.3 1.3 1.3" stroke-dashoffset="5.5"/>
<path d="M160.3 109.4l-15 25.9" fill="none" stroke="#000" stroke-width=".2" stroke-dasharray="6.3 1.3 1.3 1.3 1.3 1.3" stroke-dashoffset=".9"/>
<path d="M131.3 68.4l-10.3 17.8" fill="none" stroke="#000" stroke-width=".2" stroke-dasharray="6.3 1.3 1.3 1.3 1.3 1.3" stroke-dashoffset="-.7"/>
<path d="M141.9 49.9l-10.7 18.5" fill="none" stroke="#000" stroke-width=".2" stroke-dasharray="6.3 1.3 1.3 1.3 1.3 1.3" stroke-dashoffset="-1.2"/>
<path d="M153 30.6l-9.3 16.2" fill="none" stroke="#000" stroke-width=".2" stroke-dasharray="6.3 1.3 1.3 1.3 1.3 1.3" stroke-dashoffset=".2"/>
<path d="M149.9 26.3l-8.5 14.6" fill="none" stroke="#000" stroke-width=".2" stroke-dasharray="6.3 1.3 1.3 1.3 1.3 1.3" stroke-dashoffset="1.1"/>
<path d="M116.2 26.6l-4.9 8.4" fill="none" stroke="#000" stroke-width=".2" stroke-dasharray="6.3 1.3 1.3 1.3 1.3 1.3" stroke-dashoffset="4.7"/>
<path d="M127.2 19.4l-8.7 15" fill="none" stroke="#000" stroke-width=".2" stroke-dasharray="6.3 1.3 1.3 1.3 1.3 1.3" stroke-dashoffset=".8"/>
<path d="M100.7 65.4l-14.5 25" fill="none" stroke="#000" stroke-width=".2" stroke-dasharray="6.3 1.3 1.3 1.3 1.3 1.3" stroke-dashoffset="1.4"/>
<g font-size="7.1">
<text x="203" y="198.7">A</text>
<text x="263.2" y="198.9">A</text>
</g>
<g font-size="4.9">
<text x="218.6" y="175.7">CLAW ASSEMBLY</text>
<text x="219.8" y="196.7">EML2322L-A-006</text>
</g>
<g font-size="4.2">
<text x="24.2" y="17.4">36</text>
<text x="103.8" y="14">7</text>
<text x="141.8" y="17.4">5</text>
<text x="216.9" y="20.4">42</text>
<text x="132.2" y="34.6">38</text>
<text x="213.2" y="60.5">37</text>
<text x="101.4" y="78">41</text>
<text x="167.9" y="89.7">35</text>
<text x="91.9" y="101.7">4</text>
<text x="190.5" y="101.7">45</text>
<text x="45.4" y="124.5">44</text>
<text x="185" y="124.5">39</text>
<text x="90.8" y="144.5">40</text>
<text x="209.5" y="144.5">6</text>
<text x="224.2" y="154.8">NOTES:</text>
<text x="106.5" y="157.5">43</text>
<text x="224.2" y="158.9">1. QTY: 1</text>
<text x="224.2" y="163.1">2. ALL DIMS IN INCHES</text>
</g>
<g font-size="3.5">
<text x="201.2" y="170.7">TITLE:</text>
<text x="216" y="181.4">ALLEN ZHOU</text>
<text x="202" y="190.7">SIZE</text>
<text x="210.6" y="190.6">DWG. NO.</text>
<text x="216" y="186.2">ALLEN ZHOU</text>
<text x="262.4" y="190.9">REV</text>
<text x="202.9" y="204.6">SCALE:1:3</text>
<text x="248.1" y="204.6">SHEET 10 OF 18</text>
</g>
<g font-size="3.2">
<text x="152.7" y="185.7">TOLERANCE UNLESS NOTED</text>
<text x="145.5" y="191.5">DIMENSION</text>
<text x="168.1" y="190.5">PLACES IN DIMENSION</text>
<text x="149.4" y="194.6">TYPE</text>
<text x="169.8" y="194.6">0.0</text>
<text x="179.8" y="194.6">0.00</text>
<text x="190.7" y="194.6">0.000</text>
<text x="144.7" y="199.6">LOCATIONAL</text>
<text x="168.7" y="199.4">0.050</text>
<text x="180.2" y="199.4">0.020</text>
<text x="191.3" y="199.5">0.005</text>
<text x="146.5" y="204.6">ANGULAR</text>
<text x="170.4" y="204.2">5</text>
<text x="181.5" y="204.6">2</text>
<text x="193.1" y="204.6">0.5</text>
<text x="44.2" y="210.4">5</text>
<text x="94.6" y="210.3">4</text>
<text x="143.1" y="210.4">3</text>
<text x="193.2" y="210.3">2</text>
<text x="245.4" y="210.6">1</text>
</g>
<text font-size="3" x="14" y="213.5">SOLIDWORKS Educational Product. For Instructional Use Only.</text>
<g font-size="2.3">
<text x="200.8" y="185.7">DESIGNED</text>
<text x="201" y="180.9">DRAWN</text>
</g>
</svg>
